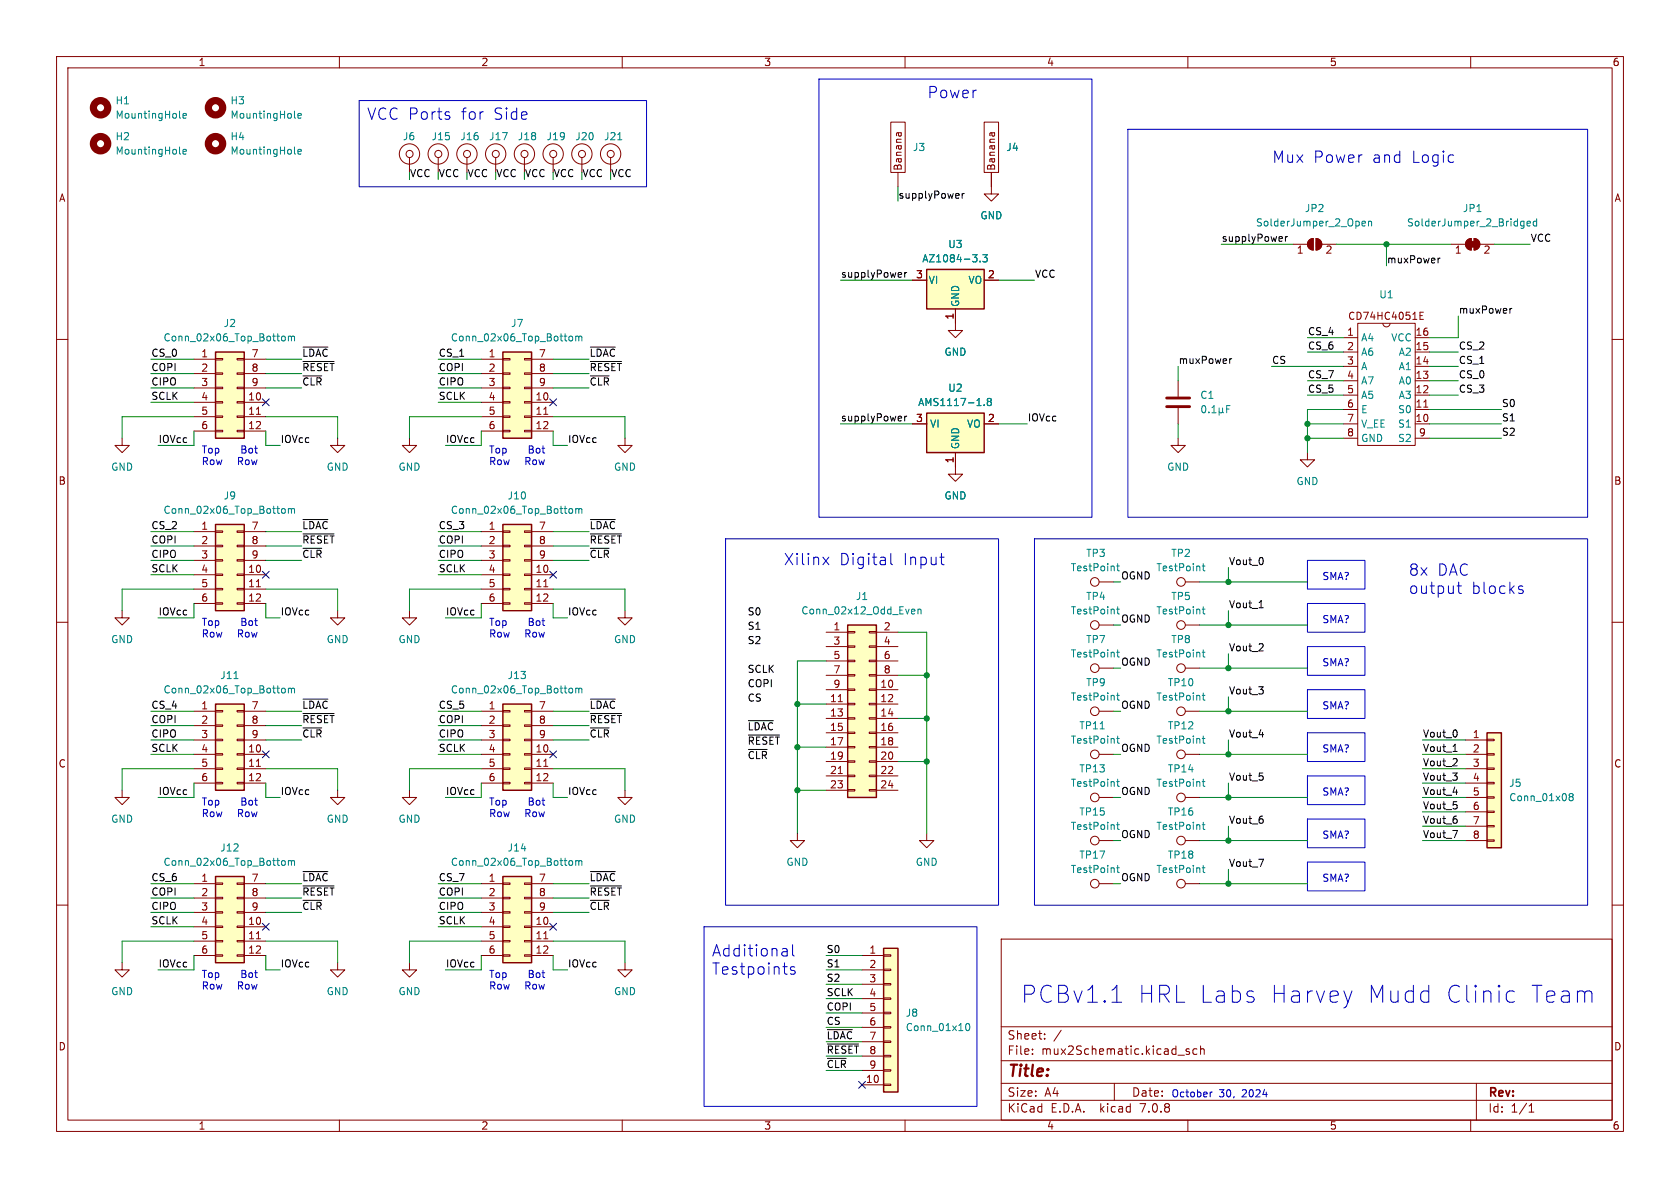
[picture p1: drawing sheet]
<svg xmlns="http://www.w3.org/2000/svg" width="297mm" height="210mm" viewBox="0 0 297 210" stroke-linecap="round" stroke-linejoin="round" font-family="sans-serif">
<g fill="none" stroke="#840000" stroke-width=".18">
<path d="M10 10h277v190h-277zM12 12h273v186h-273zM60 10v2M110 10v2M160 10v2M210 10v2M260 10v2M72.4 27.9v2.6M77.5 27.9v2.6M82.5 27.9v2.6M87.6 27.9v2.6M92.7 27.9v2.6"/>
<path d="M97.8 27.9v2.6M102.9 27.9v2.6M107.9 27.9v2.6M157.5 21.6h2.5v8.9h-2.5zM158.7 30.5v2.5M158.8 23.5v.4M159.3 23.5v.4M159.3 23.5h-.6l-.2 .1M174 21.6h2.5v8.9h-2.5zM175.3 30.5v3.8h1.2l-1.2 1.3-1.3-1.3h1.3M175.3 23.5l.1 .4M175.8 23.5v.4"/>
<path d="M175.8 23.5h-.6l-.2 .1M10 60h2M161.3 49.5h2.5M168.9 54.6v3.8h1.3l-1.3 1.3-1.3-1.3h1.3M174 49.5h2.5M228.6 43.2h2.5M231.5 42.4l.7-.2v2a1.02 1.02 0 0 1-1-.7 1.02 1.02 0 0 1 .3-1.1zM232.7 42.2a1.02 1.02 0 0 1 1 1 1.02 1.02 0 0 1-1 1zM233.7 43.2h2.5M237.5 59.7h2.5M240 57.2h10.2v21.5h-10.2zM244.5 57.2a.64 .64 0 0 0 .6 .6 .64 .64 0 0 0 .6-.6"/>
<path d="M250.2 59.7h2.5M251 55.8h.5M251.6 55.2h-.6v1.3h.6M256.5 43.2h2.6M259.4 42.4l.7-.2v2a1.02 1.02 0 0 1-.9-.7 1.02 1.02 0 0 1 .2-1.1zM260.6 42.2a1.02 1.02 0 0 1 1 1 1.02 1.02 0 0 1-1 1zM261.6 43.2h2.6M285 60h2M21.6 77.5v1.2h1.3l-1.3 1.3-1.3-1.3h1.3M34.3 63.5h3.8M34.3 71.1h3.8M34.3 73.7h3.8"/>
<path d="M34.3 76.2h3.8M34.3 66h3.8M34.3 68.6h3.8M38.1 76.1h1.3v.2h-1.3zM38.1 73.5h1.3v.3h-1.3zM38.1 71h1.3v.2h-1.3zM38.1 68.5h1.3v.2h-1.3zM38.1 65.9h1.3v.3h-1.3zM38.1 63.4h1.3v.2h-1.3zM41.9 76.1h1.3v.2h-1.3zM41.9 73.5h1.3v.3h-1.3zM41.9 71h1.3v.2h-1.3z"/>
<path d="M41.9 68.5h1.3v.2h-1.3zM41.9 65.9h1.3v.3h-1.3zM41.9 63.4h1.3v.2h-1.3zM43.2 63.5h3.8M43.2 71.1h3.8M43.2 73.7h3.8M43.2 76.2h3.8M43.2 66h3.8M43.2 68.6h3.8M45.3 73.2h.8M59.7 77.5v1.2h1.3l-1.3 1.3-1.3-1.3h1.3M72.4 77.5v1.2h1.3l-1.3 1.3-1.3-1.3h1.3"/>
<path d="M85.1 63.5h3.8M85.1 71.1h3.8M85.1 73.7h3.8M85.1 76.2h3.8M85.1 66h3.8M85.1 68.6h3.8M88.9 76.1h1.3v.2h-1.3zM88.9 73.5h1.3v.3h-1.3zM88.9 71h1.3v.2h-1.3zM88.9 68.5h1.3v.2h-1.3zM88.9 65.9h1.3v.3h-1.3zM88.9 63.4h1.3v.2h-1.3z"/>
<path d="M92.7 76.1h1.3v.2h-1.3zM92.7 73.5h1.3v.3h-1.3zM92.7 71h1.3v.2h-1.3zM92.7 68.5h1.3v.2h-1.3zM92.7 65.9h1.3v.3h-1.3zM92.7 63.4h1.3v.2h-1.3zM94 63.5h3.8M94 71.1h3.8M94 73.7h3.8M94 76.2h3.8M94 66h3.8M94 68.6h3.8"/>
<path d="M96.1 73.2h.8M110.5 77.5v1.2h1.3l-1.3 1.3-1.3-1.3h1.3M161.3 74.9h2.5M174 74.9h2.5M208.3 77.5v1.2h1.2l-1.2 1.3-1.3-1.3h1.3M208.3 67.3v2.8M208.3 72.1v2.8M237.5 74.9h2.5M237.5 72.4h2.5M237.5 69.9h2.5M237.5 67.3h2.5M237.5 64.8h2.5"/>
<path d="M237.5 62.2h2.5M237.5 77.5h2.5M250.2 74.9h2.5M250.2 72.4h2.5M250.2 69.9h2.5M250.2 67.3h2.5M250.2 64.8h2.5M250.2 62.2h2.5M250.2 77.5h2.5M251.7 72h.7M34.3 94h3.8M34.3 96.5h3.8"/>
<path d="M34.3 99.1h3.8M38.1 98.9h1.3v.3h-1.3zM38.1 96.4h1.3v.2h-1.3zM38.1 93.9h1.3v.2h-1.3zM41.9 98.9h1.3v.3h-1.3zM41.9 96.4h1.3v.2h-1.3zM41.9 93.9h1.3v.2h-1.3zM43.2 94h3.8M43.2 96.5h3.8M43.2 99.1h3.8M85.1 94h3.8M85.1 96.5h3.8"/>
<path d="M85.1 99.1h3.8M88.9 98.9h1.3v.3h-1.3zM88.9 96.4h1.3v.2h-1.3zM88.9 93.9h1.3v.2h-1.3zM92.7 98.9h1.3v.3h-1.3zM92.7 96.4h1.3v.2h-1.3zM92.7 93.9h1.3v.2h-1.3zM94 94h3.8M94 96.5h3.8M94 99.1h3.8M168.9 80v3.8h1.3l-1.3 1.3-1.3-1.3h1.3M231.1 80v1.3h1.3l-1.3 1.3-1.2-1.3h1.2"/>
<path d="M10 110h2M21.6 108v1.2h1.3l-1.3 1.3-1.3-1.3h1.3M34.3 101.6h3.8M34.3 104.1h3.8M34.3 106.7h3.8M38.1 106.6h1.3v.2h-1.3zM38.1 104h1.3v.3h-1.3zM38.1 101.5h1.3v.2h-1.3zM41.9 106.6h1.3v.2h-1.3zM41.9 104h1.3v.3h-1.3zM41.9 101.5h1.3v.2h-1.3zM43.2 101.6h3.8"/>
<path d="M43.2 104.1h3.8M43.2 106.7h3.8M45.3 103.7h.8M59.7 108v1.2h1.3l-1.3 1.3-1.3-1.3h1.3M72.4 108v1.2h1.3l-1.3 1.3-1.3-1.3h1.3M85.1 101.6h3.8M85.1 104.1h3.8M85.1 106.7h3.8M88.9 106.6h1.3v.2h-1.3zM88.9 104h1.3v.3h-1.3zM88.9 101.5h1.3v.2h-1.3zM92.7 106.6h1.3v.2h-1.3z"/>
<path d="M92.7 104h1.3v.3h-1.3zM92.7 101.5h1.3v.2h-1.3zM94 101.6h3.8M94 104.1h3.8M94 106.7h3.8M96.1 103.7h.8M110.5 108v1.2h1.3l-1.3 1.3-1.3-1.3h1.3M146 111.8h3.9M146 114.3h3.9M146 116.8h3.9M146 119.4h3.9M149.9 119.3h1.2v.2h-1.2z"/>
<path d="M149.9 116.7h1.2v.3h-1.2zM149.9 114.2h1.2v.2h-1.2zM149.9 111.6h1.2v.3h-1.2zM153.7 119.3h1.2v.2h-1.2zM153.7 116.7h1.2v.3h-1.2zM153.7 114.2h1.2v.2h-1.2zM153.7 111.6h1.2v.3h-1.2zM154.9 111.8h3.8M154.9 114.3h3.8M154.9 116.8h3.8M154.9 119.4h3.8M194.3 118.1h2.5"/>
<path d="M194.3 110.5h2.5M194.3 102.9h2.5M209.5 118.1h2.6M209.5 110.5h2.6M209.5 102.9h2.6M285 110h2M21.6 139.7v1.3h1.3l-1.3 1.2-1.3-1.2h1.3M34.3 125.7h3.8M34.3 133.4h3.8M34.3 135.9h3.8M34.3 138.4h3.8M34.3 128.3h3.8"/>
<path d="M34.3 130.8h3.8M38.1 138.3h1.3v.3h-1.3zM38.1 135.8h1.3v.2h-1.3zM38.1 133.2h1.3v.3h-1.3zM38.1 130.7h1.3v.2h-1.3zM38.1 128.1h1.3v.3h-1.3zM38.1 125.6h1.3v.3h-1.3zM41.9 138.3h1.3v.3h-1.3zM41.9 135.8h1.3v.2h-1.3zM41.9 133.2h1.3v.3h-1.3zM41.9 130.7h1.3v.2h-1.3zM41.9 128.1h1.3v.3h-1.3z"/>
<path d="M41.9 125.6h1.3v.3h-1.3zM43.2 125.7h3.8M43.2 133.4h3.8M43.2 135.9h3.8M43.2 138.4h3.8M43.2 128.3h3.8M43.2 130.8h3.8M45.3 135.5h.8M59.7 139.7v1.3h1.3l-1.3 1.2-1.3-1.2h1.3M72.4 139.7v1.3h1.3l-1.3 1.2-1.3-1.2h1.3M85.1 125.7h3.8M85.1 133.4h3.8"/>
<path d="M85.1 135.9h3.8M85.1 138.4h3.8M85.1 128.3h3.8M85.1 130.8h3.8M88.9 138.3h1.3v.3h-1.3zM88.9 135.8h1.3v.2h-1.3zM88.9 133.2h1.3v.3h-1.3zM88.9 130.7h1.3v.2h-1.3zM88.9 128.1h1.3v.3h-1.3zM88.9 125.6h1.3v.3h-1.3zM92.7 138.3h1.3v.3h-1.3zM92.7 135.8h1.3v.2h-1.3z"/>
<path d="M92.7 133.2h1.3v.3h-1.3zM92.7 130.7h1.3v.2h-1.3zM92.7 128.1h1.3v.3h-1.3zM92.7 125.6h1.3v.3h-1.3zM94 125.7h3.8M94 133.4h3.8M94 135.9h3.8M94 138.4h3.8M94 128.3h3.8M94 130.8h3.8M96.1 135.5h.8M110.5 139.7v1.3h1.3l-1.3 1.2-1.3-1.2h1.3"/>
<path d="M146 121.9h3.9M146 124.5h3.9M146 127h3.9M146 129.5h3.9M146 132.1h3.9M146 134.6h3.9M146 137.2h3.9M146 139.7h3.9M148.2 124h.7M148.2 136.7h.7M149.9 139.6h1.2v.2h-1.2zM149.9 137h1.2v.3h-1.2z"/>
<path d="M149.9 134.5h1.2v.2h-1.2zM149.9 132h1.2v.2h-1.2zM149.9 129.4h1.2v.3h-1.2zM149.9 126.9h1.2v.2h-1.2zM149.9 124.3h1.2v.3h-1.2zM149.9 121.8h1.2v.2h-1.2zM153.7 139.6h1.2v.2h-1.2zM153.7 137h1.2v.3h-1.2zM153.7 134.5h1.2v.2h-1.2zM153.7 132h1.2v.2h-1.2zM153.7 129.4h1.2v.3h-1.2zM153.7 126.9h1.2v.2h-1.2z"/>
<path d="M153.7 124.3h1.2v.3h-1.2zM153.7 121.8h1.2v.2h-1.2zM154.9 121.9h3.8M154.9 124.5h3.8M154.9 127h3.8M154.9 129.5h3.8M154.9 132.1h3.8M154.9 134.6h3.8M154.9 137.2h3.8M154.9 139.7h3.8M194.3 125.7h2.5M194.3 133.4h2.5"/>
<path d="M209.5 125.7h2.6M209.5 133.4h2.6M259.1 133.4h3.8M259.1 135.9h3.8M259.1 138.4h3.8M259.1 130.8h3.8M262.9 138.3h1.3v.3h-1.3zM262.9 135.8h1.3v.2h-1.3zM262.9 133.2h1.3v.3h-1.3zM262.9 130.7h1.3v.2h-1.3zM10 160h2M34.3 156.2h3.8"/>
<path d="M34.3 158.8h3.8M38.1 158.6h1.3v.3h-1.3zM38.1 156.1h1.3v.2h-1.3zM41.9 158.6h1.3v.3h-1.3zM41.9 156.1h1.3v.2h-1.3zM43.2 156.2h3.8M43.2 158.8h3.8M85.1 156.2h3.8M85.1 158.8h3.8M88.9 158.6h1.3v.3h-1.3zM88.9 156.1h1.3v.2h-1.3zM92.7 158.6h1.3v.3h-1.3z"/>
<path d="M92.7 156.1h1.3v.2h-1.3zM94 156.2h3.8M94 158.8h3.8M141 147.3v1.3h1.2l-1.2 1.3-1.3-1.3h1.3M163.8 147.3v1.3h1.3l-1.3 1.3-1.2-1.3h1.2M194.3 156.2h2.5M194.3 141h2.5M194.3 148.6h2.5M209.5 156.2h2.6M209.5 141h2.6M209.5 148.6h2.6M259.1 141h3.8"/>
<path d="M259.1 143.5h3.8M259.1 146.1h3.8M259.1 148.6h3.8M262.9 148.5h1.3v.2h-1.3zM262.9 145.9h1.3v.3h-1.3zM262.9 143.4h1.3v.2h-1.3zM262.9 140.8h1.3v.3h-1.3zM285 160h2M21.6 170.2v1.3h1.3l-1.3 1.2-1.3-1.2h1.3M34.3 163.8h3.8M34.3 166.4h3.8M34.3 168.9h3.8"/>
<path d="M34.3 161.3h3.8M38.1 168.8h1.3v.2h-1.3zM38.1 166.2h1.3v.3h-1.3zM38.1 163.7h1.3v.3h-1.3zM38.1 161.2h1.3v.2h-1.3zM41.9 168.8h1.3v.2h-1.3zM41.9 166.2h1.3v.3h-1.3zM41.9 163.7h1.3v.3h-1.3zM41.9 161.2h1.3v.2h-1.3zM43.2 163.8h3.8M43.2 166.4h3.8M43.2 168.9h3.8"/>
<path d="M43.2 161.3h3.8M45.3 166h.8M59.7 170.2v1.3h1.3l-1.3 1.2-1.3-1.2h1.3M72.4 170.2v1.3h1.3l-1.3 1.2-1.3-1.2h1.3M85.1 163.8h3.8M85.1 166.4h3.8M85.1 168.9h3.8M85.1 161.3h3.8M88.9 168.8h1.3v.2h-1.3zM88.9 166.2h1.3v.3h-1.3zM88.9 163.7h1.3v.3h-1.3zM88.9 161.2h1.3v.2h-1.3z"/>
<path d="M92.7 168.8h1.3v.2h-1.3zM92.7 166.2h1.3v.3h-1.3zM92.7 163.7h1.3v.3h-1.3zM92.7 161.2h1.3v.2h-1.3zM94 163.8h3.8M94 166.4h3.8M94 168.9h3.8M94 161.3h3.8M96.1 166h.8M110.5 170.2v1.3h1.3l-1.3 1.2-1.3-1.2h1.3M152.4 168.9h3.8M152.4 171.5h3.8"/>
<path d="M152.4 174h3.8M152.4 176.5h3.8M152.4 179.1h3.8M156.2 178.9h1.3v.3h-1.3zM156.2 176.4h1.3v.3h-1.3zM156.2 173.9h1.3v.2h-1.3zM156.2 171.3h1.3v.3h-1.3zM156.2 168.8h1.3v.2h-1.3zM177 166h108v32h-108zM60 198v2M110 198v2M152.4 191.8h3.8"/>
<path d="M152.4 181.6h3.8M152.4 184.2h3.8M152.4 186.7h3.8M152.4 189.2h3.8M156.2 191.6h1.3v.3h-1.3zM156.2 189.1h1.3v.3h-1.3zM156.2 186.6h1.3v.2h-1.3zM156.2 184h1.3v.3h-1.3zM156.2 181.5h1.3v.2h-1.3zM160 198v2M177 194.5h108M177 191.5h108"/>
<path d="M177 187.5h108M177 181.5h108M182.5 186.3v.1M182.5 185.5v.1M184.7 183.6v.1M184.7 182.8v.1M187.6 182.1l-1.3 2M197 191.5v3M210 198v2M210.2 185.5l-.3-.1-.2 .2v.2l.5 .2v.3h-.5M211.6 185.5l-.4-.1-.3 .3v.4l.1 .2h.6M212.2 185.5l.3-.1 .3 .1 .1 .9"/>
<path d="M212.2 184.9v1.5M260 198v2M261 191.5v6.5M270.3 196.6h.9M270.3 195.5l.4-.4v1.5"/>
<circle cx="72.4" cy="27.2" r="1.8"/>
<circle cx="72.4" cy="27.2" r=".63"/>
<circle cx="77.5" cy="27.2" r="1.8"/>
<circle cx="77.5" cy="27.2" r=".63"/>
<circle cx="82.6" cy="27.2" r="1.8"/>
<circle cx="82.6" cy="27.2" r=".63"/>
<circle cx="87.6" cy="27.2" r="1.8"/>
<circle cx="87.6" cy="27.2" r=".63"/>
<circle cx="92.7" cy="27.2" r="1.8"/>
<circle cx="92.7" cy="27.2" r=".63"/>
<circle cx="97.8" cy="27.2" r="1.8"/>
<circle cx="97.8" cy="27.2" r=".63"/>
<circle cx="102.9" cy="27.2" r="1.8"/>
<circle cx="102.9" cy="27.2" r=".63"/>
<circle cx="108" cy="27.2" r="1.8"/>
<circle cx="108" cy="27.2" r=".63"/>
<circle cx="193.5" cy="102.9" r=".76"/>
<circle cx="193.5" cy="118.1" r=".76"/>
<circle cx="193.5" cy="110.5" r=".76"/>
<circle cx="208.8" cy="102.9" r=".76"/>
<circle cx="208.8" cy="110.5" r=".76"/>
<circle cx="208.8" cy="118.1" r=".76"/>
<circle cx="193.5" cy="125.7" r=".76"/>
<circle cx="193.5" cy="133.3" r=".76"/>
<circle cx="208.8" cy="125.7" r=".76"/>
<circle cx="208.8" cy="133.3" r=".76"/>
<circle cx="193.5" cy="148.6" r=".76"/>
<circle cx="193.5" cy="141" r=".76"/>
<circle cx="193.5" cy="156.2" r=".76"/>
<circle cx="208.8" cy="156.2" r=".76"/>
<circle cx="208.8" cy="148.6" r=".76"/>
<circle cx="208.8" cy="141" r=".76"/>
</g>
<g fill="#ffffc2" stroke="#ffffc2" stroke-width=".18">
<path d="M149.9 110.5h5v30.5h-5z"/>
<path d="M163.8 47.6h10.2v7h-10.2z"/>
<path d="M163.8 73h10.2v7h-10.2z"/>
<path d="M88.9 154.9h5.1v15.3h-5.1z"/>
<path d="M38.1 154.9h5.1v15.3h-5.1z"/>
<path d="M38.1 124.5h5.1v15.2h-5.1z"/>
<path d="M156.2 167.6h2.5v25.4h-2.5z"/>
<path d="M38.1 92.7h5.1v15.3h-5.1z"/>
<path d="M262.9 129.5h2.5v20.4h-2.5z"/>
<path d="M38.1 62.2h5.1v15.3h-5.1z"/>
<path d="M88.9 124.5h5.1v15.2h-5.1z"/>
<path d="M88.9 92.7h5.1v15.3h-5.1z"/>
<path d="M88.9 62.2h5.1v15.3h-5.1z"/>
</g>
<g fill="none" stroke="#840000" stroke-width=".25">
<path d="M163.8 47.6h10.2v7h-10.2zM38.1 62.2h5.1v15.3h-5.1zM88.9 62.2h5.1v15.3h-5.1zM163.8 73h10.2v7h-10.2zM38.1 92.7h5.1v15.3h-5.1zM88.9 92.7h5.1v15.3h-5.1zM149.9 110.5h5v30.5h-5zM38.1 124.5h5.1v15.2h-5.1zM88.9 124.5h5.1v15.2h-5.1zM262.9 129.5h2.5v20.4h-2.5zM38.1 154.9h5.1v15.3h-5.1zM88.9 154.9h5.1v15.3h-5.1z"/>
<path d="M156.2 167.6h2.5v25.4h-2.5z"/>
</g>
<g fill="none" stroke="#008484" stroke-width=".18">
<path d="M31.7 20.7l.2 .2M31.7 27.1l.2 .1M32.3 26.8l.6-.1v-.2l-.4-.1-.2 .2 .1 .6h.5M32.3 20.5l.6-.1v-.3h-.4l-.2 .1 .1 .6h.5M52.1 27.1l.1 .1M52.1 20.7l.1 .2M52.7 26.8l.6-.1-.1-.2-.4-.1-.1 .2v.6h.5M52.7 20.5l.6-.1-.1-.3h-.4l-.1 .1v.6h.5M109.2 24.7h.7M240.8 39.5l.6-.1-.1-.2-.3-.1-.2 .2v.6h.5M241.9 39.2l.2-.1 .3 .1 .1 .7M241.9 39.1v.8"/>
<path d="M269.1 39.1l.3 .1M269.4 39.1v1l-.2 .3M269.4 39.9h-.3M270 39.5l.6-.1-.1-.2-.4-.1-.1 .2v.6h.5M271.7 39.2l-.4-.1-.2 .2 .1 .6h.5M271.7 38.7v1.2M49.9 59.5l.3-.1 .2 .3v.4l-.2 .2-.3-.1M51 59.4v.9M51 59.5l.3-.1 .2 .2M51.5 59.6v.7M51.5 59.6l.2-.2 .3 .1 .1 .8M100.7 59.5l.3-.1 .2 .3v.4l-.2 .2-.3-.1"/>
<path d="M101.8 59.4v.9M101.8 59.5l.3-.1 .2 .2M102.3 59.6v.7M102.3 59.6l.2-.2 .3 .1 .1 .8M173.3 46.2v.1M173.7 45h.8l-.4 .5 .4 .1v.6l-.2 .1-.6-.1M174 71.6v.1M174.8 71l-.3-.3 .3-.3h.2l.3 .3-.3 .3M174.8 71l-.3 .2 .1 .4 .2 .1 .3-.1 .2-.1v-.3l-.3-.2M174.8 71h.2M212.6 71.8l.1-.1a.68 .68 0 0 1 .5 .6 .68 .68 0 0 1-.5 .7 .84 .84 0 0 1-.1-1.2zM213.7 72.8v.2"/>
<path d="M214.3 73h.7M214.3 72.1l.3-.4v1.3M215.5 72.8l.2 .2h.3l.1-.2M215.5 72.1v1.3M216.1 72.8l.2 .2M216.1 72.1v.7M216.9 72.3h.4M217.5 71.7h-.6v1.3M49.9 90l.3-.1 .2 .2v.5l-.2 .1h-.3M51 89.9v.8M51 90l.3-.1 .2 .2M51.5 90.1v.6"/>
<path d="M51.5 90.1l.2-.2 .3 .1 .1 .7M100.7 90l.3-.1 .2 .2v.5l-.2 .1h-.3M101.8 89.9v.8M101.8 90l.3-.1 .2 .2M102.3 90.1v.6M102.3 90.1l.2-.2 .3 .1 .1 .7M197.6 99.6v1.1M212.7 99.6v1.1l.3 .2M41.4 120h.7M161.3 107.7h.4v.3l-.6 .1M161.7 108.5h-.4M162.3 107.8l.2-.1h.3v.8"/>
<path d="M162.3 107.7v.8M197.4 107.7h.5M197.4 115.3h.5M197.4 100.1h.5M197.6 107.3v1M197.6 114.9v1.1M212.5 107.7h.5M212.5 115.3h.5M212.5 100.1h.5M212.7 107.3v1l.3 .2M212.7 114.9v1.1l.3 .1M49.9 121.7h.3l.2 .2v.5l-.2 .1-.3-.1"/>
<path d="M51 121.7v.8M51 121.8l.3-.1 .2 .1M51.5 121.8v.7M51.5 121.8l.2-.1h.3l.1 .8M100.7 121.7h.3l.2 .2v.5l-.2 .1-.3-.1M101.8 121.7v.8M101.8 121.8l.3-.1 .2 .1M102.3 121.8v.7M102.3 121.8l.2-.1h.3l.1 .8M194.5 128.8h.7M197.4 122.9h.5M197.4 138.2h.5"/>
<path d="M197.4 130.5h.5M197.6 122.5v1.1M197.6 130.1v1.1M197.6 137.7v1.1M212.5 122.9h.5M212.5 138.2h.5M212.5 130.5h.5M212.7 122.5v1.1l.3 .2M212.7 130.1v1.1l.3 .2M212.7 137.7v1.1l.3 .2M49.9 152.2l.3-.1 .2 .3v.5l-.2 .1-.3-.1M51 152.3l.3-.2 .2 .2"/>
<path d="M51 152.1v.9M51.5 152.3l.2-.2 .3 .1 .1 .8M51.5 152.3v.7M100.7 152.2l.3-.1 .2 .3v.5l-.2 .1-.3-.1M101.8 152.3l.3-.2 .2 .2M101.8 152.1v.9M102.3 152.3l.2-.2 .3 .1 .1 .8M102.3 152.3v.7M197.4 153.4h.5M197.4 145.8h.5M197.6 145.4v1M197.6 153v1.1"/>
<path d="M212.5 153.4h.5M212.5 145.8h.5M212.7 145.4v1l.3 .2M212.7 153v1.1l.3 .1M277.6 140.8l-.2-.2 .2-.3h.3l.2 .2-.2 .3M277.6 140.8l-.2 .3 .1 .3 .1 .1h.3l.2-.2v-.2l-.2-.3M277.6 140.8h.3M170.9 181l.1-.1a.68 .68 0 0 1 .5 .7 .68 .68 0 0 1-.5 .6 .84 .84 0 0 1-.1-1.2z"/>
</g>
<g fill="#840000" stroke="#840000" stroke-width=".18">
<path d="M259.8 42.7h1.1v1h-1.1z"/>
<path d="M259.4 42.4l.7-.2v2a1.02 1.02 0 0 1-.9-.7 1.02 1.02 0 0 1 .2-1.1z"/>
<path d="M260.6 42.2a1.02 1.02 0 0 1 1 1 1.02 1.02 0 0 1-1 1z"/>
<path d="M231.5 42.4l.7-.2v2a1.02 1.02 0 0 1-1-.7 1.02 1.02 0 0 1 .3-1.1z"/>
<path d="M232.7 42.2a1.02 1.02 0 0 1 1 1 1.02 1.02 0 0 1-1 1z"/>
</g>
<path d="M206.2 71.9h4.1M206.2 70.4h4.1" fill="none" stroke="#840000" stroke-width=".51"/>
<g fill="none" stroke="#840000" stroke-width="1.3">
<circle cx="17.8" cy="19" r="1.27"/>
<circle cx="38.1" cy="19" r="1.27"/>
<circle cx="17.8" cy="25.4" r="1.27"/>
<circle cx="38.1" cy="25.4" r="1.27"/>
</g>
<g fill="none" stroke="#000" stroke-width=".18">
<path d="M169.4 34.2l.2 .3-.7 .1M169.5 35h-.1M170.1 34.2v.8M170.5 34.2l-.4 .2M159.2 48.2l.2 .3-.6 .1M159.3 49h-.1M159.9 48.2v.8M160.3 48.2l-.4 .2M226.5 41.8l.2 .3-.6 .1M226.6 42.6l-.1 .1M227.2 41.8v.9M227.6 41.8l-.4 .3"/>
<path d="M254.2 45.6v.9M254.6 45.6l-.4 .3M266.9 54.5v.9M267.3 54.5l-.4 .3M53.6 66.4h3.3M53.6 63.9h5.5M53.6 61.4h4.4M104.4 66.4h3.3M104.4 63.9h5.5M104.4 61.4h4.4M159.2 73.6l.2 .3-.6 .1M159.3 74.4h-.1"/>
<path d="M159.9 73.6v.8M160.3 73.6l-.4 .2M217.4 63.4v.9M217.8 63.4l-.4 .3M53.6 96.9h3.3M53.6 91.8h4.4M53.6 94.4h5.5M104.4 96.9h3.3M104.4 91.8h4.4M104.4 94.4h5.5M222.5 115.1h.8M222.6 107.4h.7"/>
<path d="M223.3 113.9v.4M53.6 126.1h5.5M53.6 128.7h3.3M53.6 123.6h4.4M104.4 126.1h5.5M104.4 128.7h3.3M104.4 123.6h4.4M132.3 132.5h3.3M132.3 127.4h4.4M132.3 129.9h5.5M222.6 129.9h.8M256.8 135.4h.8"/>
<path d="M256.9 132.8h.7M257.5 134.2v.5M53.6 159.2h3.3M53.6 154.1h4.4M53.6 156.6h5.5M104.4 159.2h3.3M104.4 154.1h4.4M104.4 156.6h5.5M222.5 151.9h.9l-.6 1.3M256.8 146.8h.9l-.6 1.3M256.9 140h.8M146.3 182h4.4"/>
<path d="M146.3 184.6h5.5M146.3 187.1h3.3"/>
</g>
<g fill="none" stroke="#0000c2" stroke-width=".18">
<path d="M63.5 17.8h50.8v15.2h-50.8zM79.3 19.8h.1M144.8 14h48.2v77.4h-48.2zM79.3 20.4l.2 .3-.1 .3-.1 .1M199.4 22.9h81.3v68.5h-81.3zM128.3 95.3h48.2v64.7h-48.2zM145.5 98.5l1 1.3M146.5 98.5l-1 1.3M157.5 97.8v1.7l.3 .3M166.1 98.5h.8M166.5 99.7l.4 .1M182.9 95.3h97.8v64.7h-97.8z"/>
<path d="M231.1 99.1h10.2v5h-10.2zM231.1 106.7h10.2v5.1h-10.2zM231.1 114.3h10.2v5.1h-10.2zM257.6 103.6h.8M257.9 102.9v1.7l.1 .2 .4 .1M268.7 103.6l.5 .1M268.7 104.2l.5 .1 .1 .3-.3 .3h-.4M231.1 121.9h10.2v5.1h-10.2zM231.1 129.5h10.2v5.1h-10.2zM231.1 137.2h10.2v5h-10.2zM231.1 152.4h10.2v5.1h-10.2zM231.1 144.8h10.2v5.1h-10.2z"/>
<path d="M124.5 163.8h48.2v31.8h-48.2zM138.5 167.7l.6 .1 .1 1.2M139.2 168.9l-.7 .1M139.2 168.1l-.7 .1M140.1 167v1.7l.3 .3M140.5 171l-.5-.1-.3 .3 .1 .3 .7 .1 .1 .2-.1 .3-.2 .1-.6-.1M196.6 177.2h1.7M239 175.2l-.7 2M266.3 176.6l.3 .4 .3 .2h.5l.3-.2M267.7 175.3l-.3-.1h-.5l-.3 .1-.3 .4M213.9 193v.9M214.3 193l-.4 .3"/>
</g>
<g fill="none" stroke="#008400" stroke-width=".18">
<path d="M158.7 33v2.6M148.6 49.5h12.7M176.5 49.5h6.4M215.9 43.2h12.7M231.1 59.7h6.4M236.2 43.2h20.3M245.1 43.2v3.8M257.8 55.9v3.8h-5.1M264.2 43.2h6.3M26.7 66h7.6M26.7 68.6h7.6M26.7 63.5h7.6"/>
<path d="M26.7 71.1h7.6M34.3 76.2v2.5h-6.4M34.3 73.7h-12.7v3.8M47 73.7h12.7v3.8M47 76.2v2.5h2.5M47 66h6.3M47 68.6h6.3M47 63.5h6.3M77.5 66h7.6M77.5 68.6h7.6M77.5 63.5h7.6M77.5 71.1h7.6"/>
<path d="M85.1 73.7h-12.7v3.8M85.1 76.2v2.5h-6.4M97.8 73.7h12.7v3.8M97.8 76.2v2.5h2.5M97.8 66h6.3M97.8 68.6h6.3M97.8 63.5h6.3M148.6 74.9h12.7M176.5 74.9h5.1M208.3 64.8v2.5M208.3 74.9v2.6M224.8 64.8h12.7"/>
<path d="M231.1 67.3h6.4M231.1 77.5h6.4M231.1 62.2h6.4M231.1 74.9h6.4M231.1 69.9h6.4M237.5 72.4h-6.4v7.6M252.7 67.3h5.1M252.7 77.5h12.7M252.7 62.2h5.1M252.7 74.9h12.7M252.7 72.4h12.7M252.7 69.9h5.1"/>
<path d="M252.7 64.8h5.1M26.7 96.5h7.6M26.7 99.1h7.6M26.7 94h7.6M47 96.5h6.3M47 99.1h6.3M47 94h6.3M77.5 96.5h7.6M77.5 99.1h7.6M77.5 94h7.6M97.8 96.5h6.3M97.8 99.1h6.3"/>
<path d="M97.8 94h6.3M26.7 101.6h7.6M34.3 106.7v2.5h-6.4M34.3 104.1h-12.7v3.9M47 104.1h12.7v3.9M47 106.7v2.5h2.5M77.5 101.6h7.6M85.1 104.1h-12.7v3.9M85.1 106.7v2.5h-6.4M97.8 106.7v2.5h2.5M97.8 104.1h12.7v3.9M146 116.8h-5v30.5"/>
<path d="M158.7 119.4h5.1M158.7 111.8h5.1v35.5M196.8 118.1h1.3M196.8 110.5h1.3M196.8 102.9h1.3M212.1 118.1h19M212.1 110.5h19M212.1 102.9h19M217.2 100.3v2.6M217.2 108v2.5M217.2 115.6v2.5M26.7 125.7h7.6"/>
<path d="M26.7 128.3h7.6M26.7 130.8h7.6M26.7 133.4h7.6M34.3 138.4v2.6h-6.4M34.3 135.9h-12.7v3.8M47 138.4v2.6h2.5M47 135.9h12.7v3.8M47 125.7h6.3M47 128.3h6.3M47 130.8h6.3M77.5 125.7h7.6M77.5 128.3h7.6"/>
<path d="M77.5 130.8h7.6M77.5 133.4h7.6M85.1 138.4v2.6h-6.4M85.1 135.9h-12.7v3.8M97.8 138.4v2.6h2.5M97.8 125.7h6.3M97.8 128.3h6.3M97.8 135.9h12.7v3.8M97.8 130.8h6.3M141 124.5h5M141 132.1h5M141 139.7h5"/>
<path d="M158.7 134.6h5.1M158.7 127h5.1M196.8 125.7h1.3M196.8 133.4h1.3M212.1 125.7h19M212.1 133.4h19M217.2 123.2v2.5M217.2 130.8v2.6M217.2 138.4v2.6M251.5 135.9h7.6M251.5 130.8h7.6M251.5 133.4h7.6"/>
<path d="M251.5 138.4h7.6M26.7 156.2h7.6M26.7 158.8h7.6M47 156.2h6.3M47 158.8h6.3M77.5 156.2h7.6M77.5 158.8h7.6M97.8 156.2h6.3M97.8 158.8h6.3M196.8 156.2h1.3M196.8 141h1.3M196.8 148.6h1.3"/>
<path d="M212.1 156.2h19M212.1 141h19M212.1 148.6h19M217.2 146.1v2.5M217.2 153.7v2.5M251.5 141h7.6M251.5 148.6h7.6M251.5 143.5h7.6M251.5 146.1h7.6M26.7 161.3h7.6M26.7 163.8h7.6M34.3 168.9v2.6h-6.4"/>
<path d="M34.3 166.4h-12.7v3.8M47 161.3h6.3M47 166.4h12.7v3.8M47 168.9v2.6h2.5M77.5 161.3h7.6M77.5 163.8h7.6M85.1 166.4h-12.7v3.8M85.1 168.9v2.6h-6.4M97.8 161.3h6.3M97.8 166.4h12.7v3.8M97.8 168.9v2.6h2.5M146 171.5h6.4"/>
<path d="M146 179.1h6.4M146 176.5h6.4M146 174h6.4M146 168.9h6.4M146 189.2h6.4M146 186.7h6.4M146 181.6h6.4M146 184.2h6.4"/>
</g>
<g fill="none" stroke="#000084" stroke-width=".18">
<path d="M46.4 70.5l1.2 1.2M47.6 70.5l-1.2 1.2M97.2 70.5l1.2 1.2M98.4 70.5l-1.2 1.2M46.4 101l1.2 1.2M47.6 101l-1.2 1.2M97.2 101l1.2 1.2M98.4 101l-1.2 1.2M46.4 132.7l1.2 1.3M47.6 132.7l-1.2 1.3M97.2 132.7l1.2 1.3M98.4 132.7l-1.2 1.3"/>
<path d="M46.4 163.2l1.2 1.2M47.6 163.2l-1.2 1.2M97.2 163.2l1.2 1.2M98.4 163.2l-1.2 1.2M151.8 191.2l1.2 1.2M153 191.2l-1.2 1.2"/>
</g>
<g fill="#008400" stroke="#008400" stroke-width=".18">
<circle cx="245.1" cy="43.2" r=".46"/>
<circle cx="217.2" cy="102.9" r=".46"/>
<circle cx="217.2" cy="110.5" r=".46"/>
<circle cx="217.2" cy="156.2" r=".46"/>
<circle cx="217.2" cy="141" r=".46"/>
<circle cx="217.2" cy="148.6" r=".46"/>
<circle cx="217.2" cy="133.4" r=".46"/>
<circle cx="217.2" cy="118.1" r=".46"/>
<circle cx="217.2" cy="125.7" r=".46"/>
<circle cx="231.1" cy="74.9" r=".46"/>
<circle cx="231.1" cy="77.5" r=".46"/>
<circle cx="163.8" cy="119.4" r=".46"/>
<circle cx="141" cy="139.7" r=".46"/>
<circle cx="141" cy="132.1" r=".46"/>
<circle cx="141" cy="124.5" r=".46"/>
<circle cx="163.8" cy="134.6" r=".46"/>
<circle cx="163.8" cy="127" r=".46"/>
</g>
<g font-size="4.2" fill="#0000c2">
<text x="180.3" y="177.6">PCBv1.1</text>
<text x="200.9" y="177.6">HRL Labs</text>
<text x="224.1" y="177.6">Harvey</text>
<text x="241.1" y="177.6">Mudd</text>
<text x="254.8" y="177.6">Clinic</text>
<text x="269.6" y="177.6">Team</text>
</g>
<g font-size="2.8" fill="#0000c2">
<text x="163.8" y="17.5">Power</text>
<text x="64.8" y="21.3">VCC Ports</text>
<text x="81.5" y="21.3">for</text>
<text x="87.2" y="21.3">Side</text>
<text x="224.8" y="29">Mux</text>
<text x="232.1" y="29">Power</text>
<text x="242.5" y="29">and</text>
<text x="249.5" y="29">Logic</text>
<text x="138.4" y="100.1">Xilinx</text>
<text x="148.3" y="100.1">Digital</text>
<text x="159.6" y="100.1">Input</text>
<text x="248.9" y="101.9">8x</text>
<text x="254" y="101.9">DAC</text>
<text x="248.9" y="105.2">output</text>
<text x="260" y="105.2">blocks</text>
<text x="125.7" y="169.3">Additional</text>
<text x="125.7" y="172.5">Testpoints</text>
</g>
<text font-size="2.8" fill="#840000" x="178" y="190.9">Title:</text>
<g font-size="2.1" fill="#840000">
<text x="178" y="184">Sheet:</text>
<text x="178" y="186.7">File:</text>
<text x="184.1" y="186.7">mux2Schematic.kicad_sch</text>
<text x="178" y="196.9">KiCad</text>
<text x="178" y="194.1">Size:</text>
<text x="184.7" y="194.1">A4</text>
<text x="185.7" y="196.9">E.D.A.</text>
<text x="194.6" y="196.9">kicad</text>
<text x="200" y="194.1">Date:</text>
<text x="201.8" y="196.9">7.0.8</text>
<text x="263" y="194.3">Rev:</text>
<text x="263" y="196.9">Id:</text>
<text x="267.1" y="196.9">1/1</text>
</g>
<g font-size="1.8" fill="#840000">
<text x="35" y="11.9">1</text>
<text x="85" y="11.9">2</text>
<text x="135" y="11.9">3</text>
<text x="185" y="11.9">4</text>
<text x="235" y="11.9">5</text>
<text x="285" y="11.9">6</text>
<text x="10.3" y="35.9">A</text>
<text x="159.6" y="30.3" transform="rotate(-90 159.6 30.3)">Banana</text>
<text x="176.1" y="30.3" transform="rotate(-90 176.1 30.3)">Banana</text>
<text x="285.3" y="35.9">A</text>
<text x="229.2" y="45.2">1</text>
<text x="234.2" y="45.2">2</text>
<text x="257.1" y="45.2">1</text>
<text x="262.2" y="45.2">2</text>
<text x="161.9" y="49.3">3</text>
<text x="174.6" y="49.3">2</text>
<text x="168.7" y="56.6" transform="rotate(-90 168.7 56.6)">1</text>
<text x="238.1" y="59.4">1</text>
<text x="238.2" y="56.8">CD74HC4051E</text>
<text x="250.1" y="59.4">16</text>
<text x="35.5" y="63.2">1</text>
<text x="35.5" y="65.8">2</text>
<text x="44.4" y="63.2">7</text>
<text x="44.4" y="65.8">8</text>
<text x="86.3" y="63.2">1</text>
<text x="86.3" y="65.8">2</text>
<text x="95.2" y="63.2">7</text>
<text x="95.2" y="65.8">8</text>
<text x="238.1" y="62">2</text>
<text x="238.1" y="64.5">3</text>
<text x="250.1" y="64.5">14</text>
<text x="250.1" y="62">15</text>
<text x="35.5" y="68.3">3</text>
<text x="35.5" y="70.9">4</text>
<text x="43.8" y="70.9">10</text>
<text x="44.4" y="68.3">9</text>
<text x="86.3" y="68.3">3</text>
<text x="86.3" y="70.9">4</text>
<text x="94.6" y="70.9">10</text>
<text x="95.2" y="68.3">9</text>
<text x="238.1" y="67.1">4</text>
<text x="238.1" y="69.6">5</text>
<text x="250.1" y="69.6">12</text>
<text x="250.1" y="67.1">13</text>
<text x="35.5" y="73.4">5</text>
<text x="35.5" y="75.9">6</text>
<text x="43.8" y="73.4">11</text>
<text x="43.8" y="75.9">12</text>
<text x="86.3" y="73.4">5</text>
<text x="86.3" y="75.9">6</text>
<text x="94.6" y="73.4">11</text>
<text x="94.6" y="75.9">12</text>
<text x="161.9" y="74.7">3</text>
<text x="174.6" y="74.7">2</text>
<text x="238.1" y="72.1">6</text>
<text x="238.1" y="74.7">7</text>
<text x="238.1" y="77.2">8</text>
<text x="250.1" y="74.7">10</text>
<text x="250.1" y="72.1">11</text>
<text x="250.8" y="77.2">9</text>
<text x="168.7" y="82" transform="rotate(-90 168.7 82)">1</text>
<text x="10.3" y="85.9">B</text>
<text x="285.3" y="85.9">B</text>
<text x="35.5" y="93.7">1</text>
<text x="44.4" y="93.7">7</text>
<text x="86.3" y="93.7">1</text>
<text x="95.2" y="93.7">7</text>
<text x="35.5" y="96.3">2</text>
<text x="35.5" y="98.8">3</text>
<text x="35.5" y="101.3">4</text>
<text x="43.8" y="101.3">10</text>
<text x="44.4" y="96.3">8</text>
<text x="44.4" y="98.8">9</text>
<text x="86.3" y="96.3">2</text>
<text x="86.3" y="98.8">3</text>
<text x="86.3" y="101.3">4</text>
<text x="94.6" y="101.3">10</text>
<text x="95.2" y="96.3">8</text>
<text x="95.2" y="98.8">9</text>
<text x="35.5" y="103.9">5</text>
<text x="35.5" y="106.4">6</text>
<text x="43.8" y="103.9">11</text>
<text x="43.8" y="106.4">12</text>
<text x="86.3" y="103.9">5</text>
<text x="86.3" y="106.4">6</text>
<text x="94.6" y="103.9">11</text>
<text x="94.6" y="106.4">12</text>
<text x="147.2" y="111.5">1</text>
<text x="156.1" y="111.5">2</text>
<text x="147.2" y="114">3</text>
<text x="147.2" y="116.6">5</text>
<text x="147.2" y="119.1">7</text>
<text x="156.1" y="114">4</text>
<text x="156.1" y="116.6">6</text>
<text x="156.1" y="119.1">8</text>
<text x="35.5" y="125.5">1</text>
<text x="44.4" y="125.5">7</text>
<text x="86.3" y="125.5">1</text>
<text x="95.2" y="125.5">7</text>
<text x="146.6" y="124.2">11</text>
<text x="147.2" y="121.7">9</text>
<text x="155.5" y="121.7">10</text>
<text x="155.5" y="124.2">12</text>
<text x="35.5" y="128">2</text>
<text x="35.5" y="130.6">3</text>
<text x="44.4" y="128">8</text>
<text x="44.4" y="130.6">9</text>
<text x="86.3" y="128">2</text>
<text x="86.3" y="130.6">3</text>
<text x="95.2" y="128">8</text>
<text x="95.2" y="130.6">9</text>
<text x="146.6" y="126.7">13</text>
<text x="146.6" y="129.3">15</text>
<text x="146.6" y="131.8">17</text>
<text x="155.5" y="126.7">14</text>
<text x="155.5" y="129.3">16</text>
<text x="155.5" y="131.8">18</text>
<text x="260.3" y="130.6">1</text>
<text x="10.3" y="135.9">C</text>
<text x="35.5" y="133.1">4</text>
<text x="35.5" y="135.6">5</text>
<text x="43.8" y="133.1">10</text>
<text x="43.8" y="135.6">11</text>
<text x="86.3" y="133.1">4</text>
<text x="86.3" y="135.6">5</text>
<text x="94.6" y="133.1">10</text>
<text x="94.6" y="135.6">11</text>
<text x="146.6" y="134.4">19</text>
<text x="146.6" y="136.9">21</text>
<text x="155.5" y="134.4">20</text>
<text x="155.5" y="136.9">22</text>
<text x="260.3" y="133.1">2</text>
<text x="260.3" y="135.6">3</text>
<text x="285.3" y="135.9">C</text>
<text x="35.5" y="138.2">6</text>
<text x="43.8" y="138.2">12</text>
<text x="86.3" y="138.2">6</text>
<text x="94.6" y="138.2">12</text>
<text x="146.6" y="139.4">23</text>
<text x="155.5" y="139.4">24</text>
<text x="260.3" y="138.2">4</text>
<text x="260.3" y="140.7">5</text>
<text x="260.3" y="143.3">6</text>
<text x="260.3" y="145.8">7</text>
<text x="260.3" y="148.3">8</text>
<text x="35.5" y="156">1</text>
<text x="44.4" y="156">7</text>
<text x="86.3" y="156">1</text>
<text x="95.2" y="156">7</text>
<text x="35.5" y="158.5">2</text>
<text x="35.5" y="161">3</text>
<text x="44.4" y="158.5">8</text>
<text x="44.4" y="161">9</text>
<text x="86.3" y="158.5">2</text>
<text x="86.3" y="161">3</text>
<text x="95.2" y="158.5">8</text>
<text x="95.2" y="161">9</text>
<text x="35.5" y="163.6">4</text>
<text x="35.5" y="166.1">5</text>
<text x="43.8" y="163.6">10</text>
<text x="43.8" y="166.1">11</text>
<text x="86.3" y="163.6">4</text>
<text x="86.3" y="166.1">5</text>
<text x="94.6" y="163.6">10</text>
<text x="94.6" y="166.1">11</text>
<text x="35.5" y="168.7">6</text>
<text x="43.8" y="168.7">12</text>
<text x="86.3" y="168.7">6</text>
<text x="94.6" y="168.7">12</text>
<text x="153.6" y="168.7">1</text>
<text x="153.6" y="171.2">2</text>
<text x="153.6" y="173.7">3</text>
<text x="153.6" y="176.3">4</text>
<text x="153.6" y="178.8">5</text>
<text x="10.3" y="185.9">D</text>
<text x="153.6" y="181.4">6</text>
<text x="285.3" y="185.9">D</text>
<text x="153" y="191.5">10</text>
<text x="153.6" y="189">9</text>
<text x="35" y="199.9">1</text>
<text x="85" y="199.9">2</text>
<text x="135" y="199.9">3</text>
<text x="185" y="199.9">4</text>
<text x="235" y="199.9">5</text>
<text x="285" y="199.9">6</text>
</g>
<g font-size="1.8" fill="#008484">
<text x="20.3" y="18.6">H1</text>
<text x="20.3" y="21.2">MountingHole</text>
<text x="40.6" y="18.6">H3</text>
<text x="40.6" y="21.2">MountingHole</text>
<text x="20.3" y="25">H2</text>
<text x="20.3" y="27.5">MountingHole</text>
<text x="40.6" y="25">H4</text>
<text x="40.6" y="27.5">MountingHole</text>
<text x="71.1" y="25">J6</text>
<text x="76.2" y="25">J15</text>
<text x="81.3" y="25">J16</text>
<text x="86.4" y="25">J17</text>
<text x="91.4" y="25">J18</text>
<text x="96.5" y="25">J19</text>
<text x="101.6" y="25">J20</text>
<text x="106.7" y="25">J21</text>
<text x="161.3" y="26.9">J3</text>
<text x="177.8" y="26.9">J4</text>
<text x="173.2" y="39">GND</text>
<text x="221.9" y="40.2">SolderJumper_2_Open</text>
<text x="230.6" y="37.7">JP2</text>
<text x="248.6" y="40.2">SolderJumper_2_Bridged</text>
<text x="258.5" y="37.7">JP1</text>
<text x="162.9" y="46.6">AZ1084-3.3</text>
<text x="167.5" y="44">U3</text>
<text x="164.1" y="50.4">VI</text>
<text x="171.1" y="50.4">VO</text>
<text x="243.7" y="52.9">U1</text>
<text x="39.4" y="58">J2</text>
<text x="90.2" y="58">J7</text>
<text x="169.8" y="54.4" transform="rotate(-90 169.8 54.4)">GND</text>
<text x="28.8" y="60.6">Conn_02x06_Top_Bottom</text>
<text x="79.6" y="60.6">Conn_02x06_Top_Bottom</text>
<text x="166.9" y="63.1">GND</text>
<text x="240.5" y="60.6">A4</text>
<text x="240.5" y="63.1">A6</text>
<text x="240.5" y="65.6">A</text>
<text x="245.9" y="60.6">VCC</text>
<text x="247.2" y="65.6">A1</text>
<text x="247.2" y="63.1">A2</text>
<text x="162.2" y="72">AMS1117-1.8</text>
<text x="167.5" y="69.4">U2</text>
<text x="212.1" y="70.7">C1</text>
<text x="240.5" y="68.2">A7</text>
<text x="240.5" y="70.7">A5</text>
<text x="247.2" y="70.7">A3</text>
<text x="247.2" y="68.2">A0</text>
<text x="164.3" y="75.8">VI</text>
<text x="170.9" y="75.8">VO</text>
<text x="240.5" y="73.3">E</text>
<text x="240.5" y="75.8">V_EE</text>
<text x="247.1" y="75.8">S1</text>
<text x="247.1" y="73.3">S0</text>
<text x="19.6" y="83.4">GND</text>
<text x="57.7" y="83.4">GND</text>
<text x="70.4" y="83.4">GND</text>
<text x="108.5" y="83.4">GND</text>
<text x="169.8" y="79.5" transform="rotate(-90 169.8 79.5)">GND</text>
<text x="206.2" y="83.4">GND</text>
<text x="240.5" y="78.3">GND</text>
<text x="247.1" y="78.3">S2</text>
<text x="39.4" y="88.5">J9</text>
<text x="89.6" y="88.5">J10</text>
<text x="166.9" y="88.5">GND</text>
<text x="229.1" y="86">GND</text>
<text x="28.8" y="91">Conn_02x06_Top_Bottom</text>
<text x="79.6" y="91">Conn_02x06_Top_Bottom</text>
<text x="189.2" y="101.2">TestPoint</text>
<text x="191.9" y="98.7">TP3</text>
<text x="204.3" y="101.2">TestPoint</text>
<text x="207" y="98.7">TP2</text>
<text x="151.2" y="106.3">J1</text>
<text x="191.9" y="106.3">TP4</text>
<text x="207" y="106.3">TP5</text>
<text x="19.6" y="113.9">GND</text>
<text x="57.7" y="113.9">GND</text>
<text x="70.4" y="113.9">GND</text>
<text x="108.5" y="113.9">GND</text>
<text x="141.6" y="108.8">Conn_02x12_Odd_Even</text>
<text x="189.2" y="108.8">TestPoint</text>
<text x="191.9" y="113.9">TP7</text>
<text x="204.3" y="108.8">TestPoint</text>
<text x="207" y="113.9">TP8</text>
<text x="189.2" y="116.4">TestPoint</text>
<text x="204.3" y="116.4">TestPoint</text>
<text x="28.8" y="122.8">Conn_02x06_Top_Bottom</text>
<text x="38.8" y="120.2">J11</text>
<text x="79.6" y="122.8">Conn_02x06_Top_Bottom</text>
<text x="89.6" y="120.2">J13</text>
<text x="189.2" y="124.1">TestPoint</text>
<text x="191.9" y="121.5">TP9</text>
<text x="204.3" y="124.1">TestPoint</text>
<text x="206.4" y="121.5">TP10</text>
<text x="189.2" y="131.7">TestPoint</text>
<text x="190.7" y="129.1">TP11</text>
<text x="204.3" y="131.7">TestPoint</text>
<text x="206.4" y="129.1">TP12</text>
<text x="190.7" y="136.8">TP13</text>
<text x="206.4" y="136.8">TP14</text>
<text x="189.2" y="139.3">TestPoint</text>
<text x="204.3" y="139.3">TestPoint</text>
<text x="266.7" y="139.3">J5</text>
<text x="266.7" y="141.8">Conn_01x08</text>
<text x="19.6" y="145.6">GND</text>
<text x="57.7" y="145.6">GND</text>
<text x="70.4" y="145.6">GND</text>
<text x="108.5" y="145.6">GND</text>
<text x="189.2" y="146.9">TestPoint</text>
<text x="190.7" y="144.4">TP15</text>
<text x="204.3" y="146.9">TestPoint</text>
<text x="206.4" y="144.4">TP16</text>
<text x="28.8" y="153.3">Conn_02x06_Top_Bottom</text>
<text x="38.8" y="150.7">J12</text>
<text x="79.6" y="153.3">Conn_02x06_Top_Bottom</text>
<text x="89.6" y="150.7">J14</text>
<text x="138.9" y="153.3">GND</text>
<text x="161.8" y="153.3">GND</text>
<text x="189.2" y="154.5">TestPoint</text>
<text x="190.7" y="152">TP17</text>
<text x="204.3" y="154.5">TestPoint</text>
<text x="206.4" y="152">TP18</text>
<text x="19.6" y="176.1">GND</text>
<text x="57.7" y="176.1">GND</text>
<text x="70.4" y="176.1">GND</text>
<text x="108.5" y="176.1">GND</text>
<text x="160" y="179.9">J8</text>
<text x="160" y="182.5">Conn_01x10</text>
</g>
<g font-size="1.8" fill="#008400">
<text x="72.4" y="31.4">VCC</text>
<text x="77.5" y="31.4">VCC</text>
<text x="82.5" y="31.4">VCC</text>
<text x="87.6" y="31.4">VCC</text>
<text x="92.7" y="31.4">VCC</text>
<text x="97.8" y="31.4">VCC</text>
<text x="102.9" y="31.4">VCC</text>
<text x="107.9" y="31.4">VCC</text>
</g>
<g font-size="1.8">
<text x="158.7" y="35.2">supplyPower</text>
<text x="215.9" y="42.8">supplyPower</text>
<text x="245.1" y="46.6">muxPower</text>
<text x="270.5" y="42.8">VCC</text>
<text x="148.6" y="49.2">supplyPower</text>
<text x="182.9" y="49.2">VCC</text>
<text x="231.1" y="59.3">CS_4</text>
<text x="257.8" y="55.5">muxPower</text>
<text x="26.7" y="63.2">CS_0</text>
<text x="26.7" y="65.7">COPI</text>
<text x="53.3" y="63.2">~{LDAC}</text>
<text x="53.3" y="65.7">~{RESET}</text>
<text x="77.5" y="63.2">CS_1</text>
<text x="77.5" y="65.7">COPI</text>
<text x="104.1" y="65.7">~{RESET}</text>
<text x="104.1" y="63.2">~{LDAC}</text>
<text x="208.3" y="64.4">muxPower</text>
<text x="224.8" y="64.4">CS</text>
<text x="231.1" y="61.9">CS_6</text>
<text x="257.8" y="61.9">CS_2</text>
<text x="257.8" y="64.4">CS_1</text>
<text x="26.7" y="68.2">CIPO</text>
<text x="26.7" y="70.8">SCLK</text>
<text x="53.3" y="68.2">~{CLR}</text>
<text x="77.5" y="68.2">CIPO</text>
<text x="77.5" y="70.8">SCLK</text>
<text x="104.1" y="68.2">~{CLR}</text>
<text x="231.1" y="67">CS_7</text>
<text x="231.1" y="69.5">CS_5</text>
<text x="257.8" y="69.5">CS_3</text>
<text x="257.8" y="67">CS_0</text>
<text x="148.6" y="74.6">supplyPower</text>
<text x="181.6" y="74.6">IOVcc</text>
<text x="265.4" y="77.1">S2</text>
<text x="265.4" y="74.6">S1</text>
<text x="265.4" y="72">S0</text>
<text x="27.9" y="78.4">IOVcc</text>
<text x="49.5" y="78.4">IOVcc</text>
<text x="78.7" y="78.4">IOVcc</text>
<text x="100.3" y="78.4">IOVcc</text>
<text x="26.7" y="93.6">CS_2</text>
<text x="53.3" y="93.6">~{LDAC}</text>
<text x="77.5" y="93.6">CS_3</text>
<text x="104.1" y="93.6">~{LDAC}</text>
<text x="26.7" y="96.2">COPI</text>
<text x="26.7" y="98.7">CIPO</text>
<text x="26.7" y="101.3">SCLK</text>
<text x="53.3" y="98.7">~{CLR}</text>
<text x="53.3" y="96.2">~{RESET}</text>
<text x="77.5" y="96.2">COPI</text>
<text x="77.5" y="98.7">CIPO</text>
<text x="77.5" y="101.3">SCLK</text>
<text x="104.1" y="98.7">~{CLR}</text>
<text x="104.1" y="96.2">~{RESET}</text>
<text x="217.2" y="100">Vout_0</text>
<text x="198.1" y="102.5">OGND</text>
<text x="217.2" y="107.6">Vout_1</text>
<text x="27.9" y="108.9">IOVcc</text>
<text x="49.5" y="108.9">IOVcc</text>
<text x="78.7" y="108.9">IOVcc</text>
<text x="100.3" y="108.9">IOVcc</text>
<text x="132.1" y="108.9">S0</text>
<text x="132.1" y="114">S2</text>
<text x="132.1" y="111.4">S1</text>
<text x="198.1" y="110.1">OGND</text>
<text x="132.1" y="119">SCLK</text>
<text x="198.1" y="117.8">OGND</text>
<text x="217.2" y="115.2">Vout_2</text>
<text x="26.7" y="125.4">CS_4</text>
<text x="53.3" y="125.4">~{LDAC}</text>
<text x="77.5" y="125.4">CS_5</text>
<text x="104.1" y="125.4">~{LDAC}</text>
<text x="132.1" y="124.1">CS</text>
<text x="132.1" y="121.6">COPI</text>
<text x="198.1" y="125.4">OGND</text>
<text x="217.2" y="122.8">Vout_3</text>
<text x="26.7" y="130.5">CIPO</text>
<text x="26.7" y="127.9">COPI</text>
<text x="53.3" y="127.9">~{RESET}</text>
<text x="53.3" y="130.5">~{CLR}</text>
<text x="77.5" y="127.9">COPI</text>
<text x="77.5" y="130.5">CIPO</text>
<text x="104.1" y="127.9">~{RESET}</text>
<text x="104.1" y="130.5">~{CLR}</text>
<text x="132.1" y="129.2">~{LDAC}</text>
<text x="132.1" y="131.7">~{RESET}</text>
<text x="217.2" y="130.5">Vout_4</text>
<text x="251.5" y="130.5">Vout_0</text>
<text x="26.7" y="133">SCLK</text>
<text x="77.5" y="133">SCLK</text>
<text x="132.1" y="134.3">~{CLR}</text>
<text x="198.1" y="133">OGND</text>
<text x="251.5" y="135.5">Vout_2</text>
<text x="251.5" y="133">Vout_1</text>
<text x="27.9" y="140.6">IOVcc</text>
<text x="49.5" y="140.6">IOVcc</text>
<text x="78.7" y="140.6">IOVcc</text>
<text x="100.3" y="140.6">IOVcc</text>
<text x="198.1" y="140.6">OGND</text>
<text x="217.2" y="138.1">Vout_5</text>
<text x="251.5" y="143.2">Vout_5</text>
<text x="251.5" y="140.6">Vout_4</text>
<text x="251.5" y="138.1">Vout_3</text>
<text x="198.1" y="148.2">OGND</text>
<text x="217.2" y="145.7">Vout_6</text>
<text x="251.5" y="145.7">Vout_6</text>
<text x="251.5" y="148.2">Vout_7</text>
<text x="26.7" y="155.9">CS_6</text>
<text x="53.3" y="155.9">~{LDAC}</text>
<text x="77.5" y="155.9">CS_7</text>
<text x="104.1" y="155.9">~{LDAC}</text>
<text x="198.1" y="155.9">OGND</text>
<text x="217.2" y="153.3">Vout_7</text>
<text x="26.7" y="160.9">CIPO</text>
<text x="26.7" y="158.4">COPI</text>
<text x="53.3" y="160.9">~{CLR}</text>
<text x="53.3" y="158.4">~{RESET}</text>
<text x="77.5" y="160.9">CIPO</text>
<text x="77.5" y="158.4">COPI</text>
<text x="104.1" y="160.9">~{CLR}</text>
<text x="104.1" y="158.4">~{RESET}</text>
<text x="26.7" y="163.5">SCLK</text>
<text x="77.5" y="163.5">SCLK</text>
<text x="27.9" y="171.1">IOVcc</text>
<text x="49.5" y="171.1">IOVcc</text>
<text x="78.7" y="171.1">IOVcc</text>
<text x="100.3" y="171.1">IOVcc</text>
<text x="146" y="171.1">S1</text>
<text x="146" y="168.6">S0</text>
<text x="146" y="173.6">S2</text>
<text x="146" y="176.2">SCLK</text>
<text x="146" y="178.7">COPI</text>
<text x="146" y="181.3">CS</text>
<text x="146" y="183.8">~{LDAC} 7</text>
<text x="146" y="186.3">~{RESET}8</text>
<text x="146" y="188.9">~{CLR}</text>
</g>
<g font-size="1.8" fill="#0000c2">
<text x="35.6" y="80.3">Top</text>
<text x="35.6" y="82.3">Row</text>
<text x="41.8" y="82.3">Row</text>
<text x="42.4" y="80.3">Bot</text>
<text x="86.4" y="80.3">Top</text>
<text x="86.4" y="82.3">Row</text>
<text x="92.6" y="82.3">Row</text>
<text x="93.2" y="80.3">Bot</text>
<text x="233.7" y="102.6">SMA?</text>
<text x="35.6" y="110.7">Top</text>
<text x="35.6" y="112.8">Row</text>
<text x="41.8" y="112.8">Row</text>
<text x="42.4" y="110.7">Bot</text>
<text x="86.4" y="110.7">Top</text>
<text x="86.4" y="112.8">Row</text>
<text x="92.6" y="112.8">Row</text>
<text x="93.2" y="110.7">Bot</text>
<text x="233.7" y="110.2">SMA?</text>
<text x="233.7" y="117.9">SMA?</text>
<text x="233.7" y="125.5">SMA?</text>
<text x="233.7" y="133.1">SMA?</text>
<text x="35.6" y="142.5">Top</text>
<text x="42.4" y="142.5">Bot</text>
<text x="86.4" y="142.5">Top</text>
<text x="93.2" y="142.5">Bot</text>
<text x="233.7" y="140.7">SMA?</text>
<text x="35.6" y="144.5">Row</text>
<text x="41.8" y="144.5">Row</text>
<text x="86.4" y="144.5">Row</text>
<text x="92.6" y="144.5">Row</text>
<text x="233.7" y="148.3">SMA?</text>
<text x="233.7" y="156">SMA?</text>
<text x="35.6" y="173">Top</text>
<text x="42.4" y="173">Bot</text>
<text x="86.4" y="173">Top</text>
<text x="93.2" y="173">Bot</text>
<text x="35.6" y="175">Row</text>
<text x="41.8" y="175">Row</text>
<text x="86.4" y="175">Row</text>
<text x="92.6" y="175">Row</text>
<text x="207" y="194.1">October</text>
<text x="215.5" y="194.1">30,</text>
<text x="219.7" y="194.1">2024</text>
</g>
</svg>
